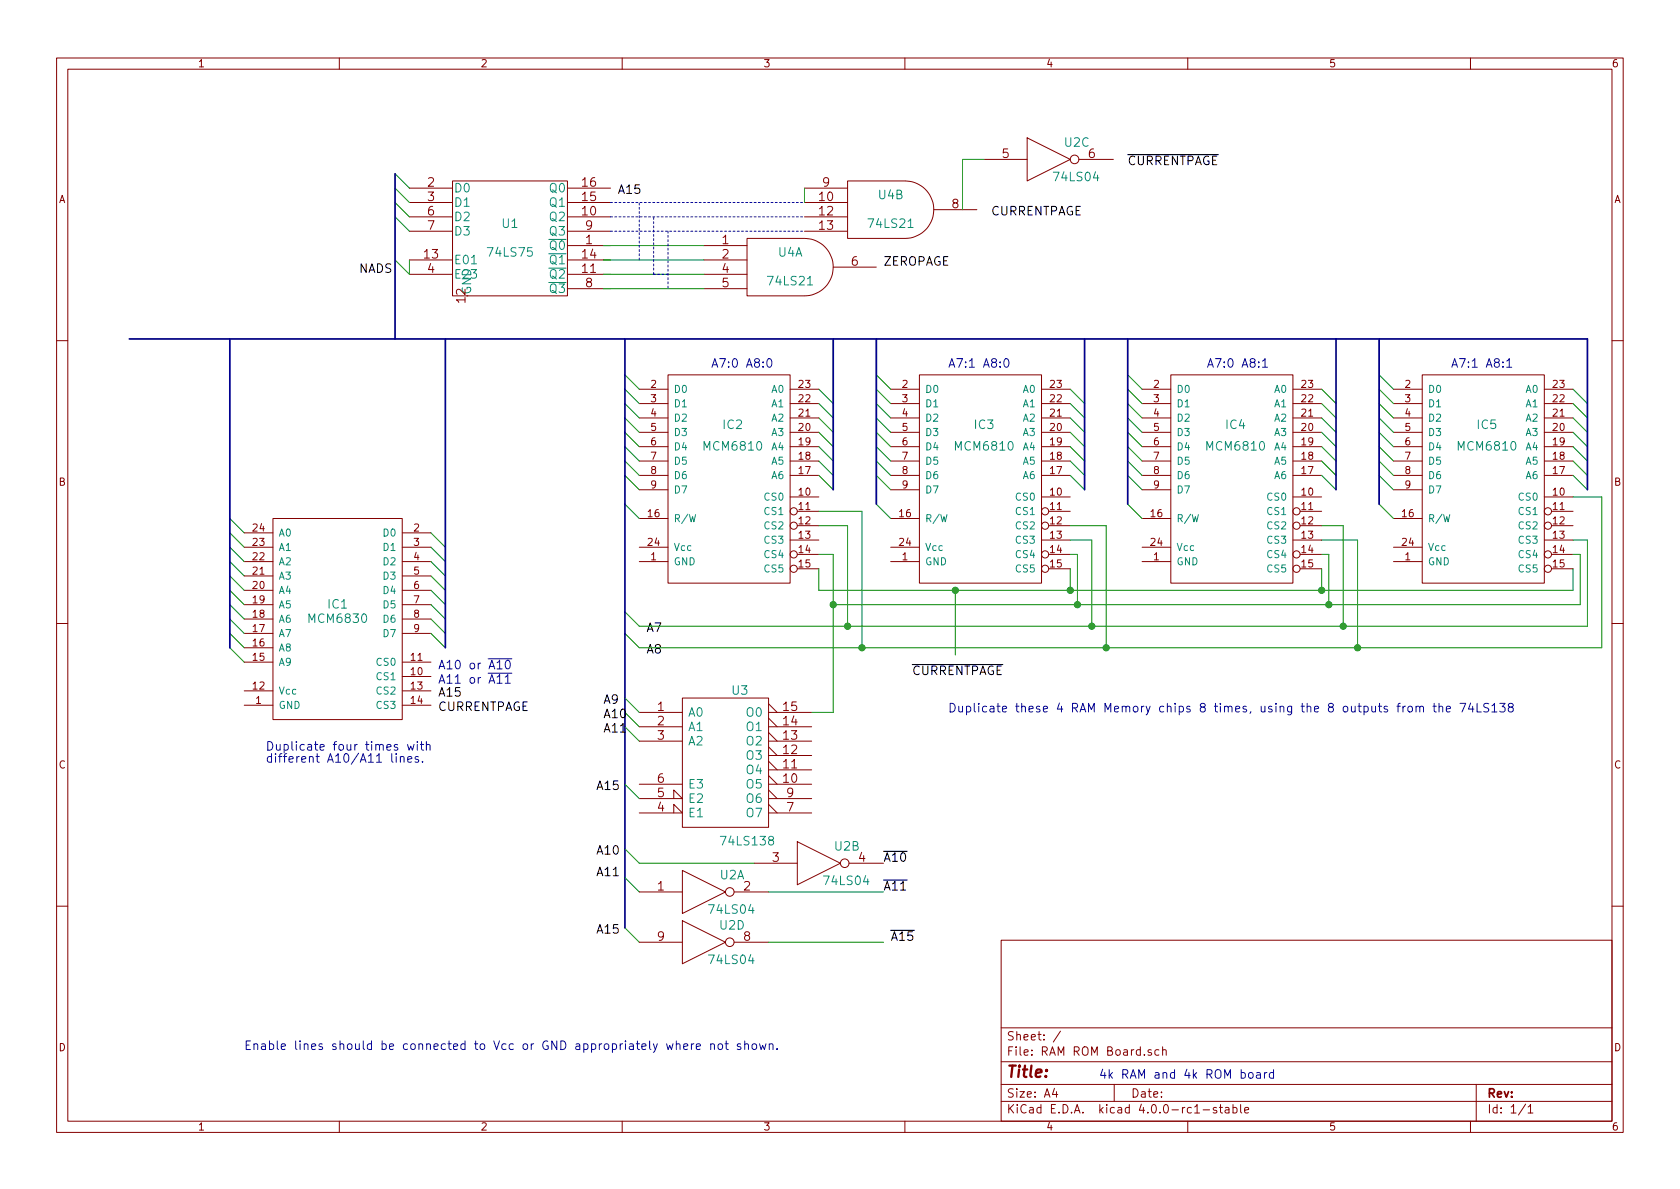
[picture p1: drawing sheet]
<svg xmlns="http://www.w3.org/2000/svg" width="297mm" height="210mm" viewBox="0 0 297 210" stroke-linecap="round" stroke-linejoin="round" font-family="sans-serif">
<g fill="none" stroke="#840000" stroke-width=".18">
<path d="M10 10.3h277v189.9h-277zM12 12.2h273v186.1h-273zM60 10.3v1.9M110 10.3v1.9M160 10.3v1.9M210 10.3v1.9M260 10.3v1.9M72.4 33.3h7.6M72.4 35.8h7.6M72.4 38.3h7.6M80 32h20.3v20.3h-20.3zM100.3 33.3h7.6"/>
<path d="M100.3 35.8h7.6M100.3 38.3h7.6M142.2 33.3h7.7M142.2 35.8h7.7M142.2 38.3h7.7M160 32h-10.1v10.2h10.1M160.1 32a5.1 5.1 0 0 1 5 5.1 5.1 5.1 0 0 1-5 5.1M165.1 37.1h7.6M174 28.2h7.6M181.6 24.4l7.6 3.8-7.6 3.8zM190.8 28.2h6M72.4 48.5h7.6"/>
<path d="M72.4 40.9h7.6M72.4 46h7.6M100.3 43.4h7.6M100.3 48.5h7.6M100.3 40.9h7.6M100.3 51h7.6M100.3 46h7.6M124.5 43.4h7.6M124.5 48.5h7.6M124.5 51h7.6M124.5 46h7.6M142.2 42.2h-10.1v10.1h10.1"/>
<path d="M142.2 40.9h7.7M142.3 42.2a5.1 5.1 0 0 1 5 5 5.1 5.1 0 0 1-5 5.1M147.3 47.2h7.6M10 60.2h2M113 68.8h5.1M113 71.4h5.1M113 73.9h5.1M113 76.4h5.1M113 79h5.1M118.1 66.3h21.6v36.8h-21.6zM139.7 68.8h5.1M139.7 71.4h5.1"/>
<path d="M139.7 73.9h5.1M139.7 76.4h5.1M139.7 79h5.1M157.5 68.8h5.1M157.5 71.4h5.1M157.5 73.9h5.1M157.5 76.4h5.1M157.5 79h5.1M162.6 66.3h21.5v36.8h-21.5zM184.1 68.8h5.1M184.1 71.4h5.1M184.1 73.9h5.1"/>
<path d="M184.1 76.4h5.1M184.1 79h5.1M201.9 68.8h5.1M201.9 71.4h5.1M201.9 73.9h5.1M201.9 76.4h5.1M201.9 79h5.1M207 66.3h21.6v36.8h-21.6zM228.6 68.8h5.1M228.6 71.4h5.1M228.6 73.9h5.1M228.6 76.4h5.1"/>
<path d="M228.6 79h5.1M246.4 68.8h5.1M246.4 71.4h5.1M246.4 73.9h5.1M246.4 76.4h5.1M246.4 79h5.1M251.5 66.3h21.5v36.8h-21.5zM273 68.8h5.1M273 71.4h5.1M273 73.9h5.1M273 76.4h5.1M273 79h5.1"/>
<path d="M285 60.2h2M43.2 99.3h5.1M43.2 96.8h5.1M43.2 94.2h5.1M48.3 91.7h22.8v35.5h-22.8zM71.1 99.3h5.1M71.1 96.8h5.1M71.1 94.2h5.1M113 99.3h5.1M113 81.5h5.1M113 84.1h5.1M113 86.6h5.1"/>
<path d="M113 96.8h5.1M113 91.7h5.1M139.7 81.5h5.1M139.7 84.1h5.1M139.7 87.9h5.1M139.7 95.5h5.1M141 90.4h3.8M141 93h3.8M141 98h3.8M157.5 99.3h5.1M157.5 81.5h5.1M157.5 84.1h5.1"/>
<path d="M157.5 86.6h5.1M157.5 96.8h5.1M157.5 91.7h5.1M184.1 81.5h5.1M184.1 84.1h5.1M184.1 87.9h5.1M184.1 95.5h5.1M185.4 90.4h3.8M185.4 93h3.8M185.4 98h3.8M201.9 99.3h5.1M201.9 81.5h5.1"/>
<path d="M201.9 84.1h5.1M201.9 86.6h5.1M201.9 96.8h5.1M201.9 91.7h5.1M228.6 81.5h5.1M228.6 84.1h5.1M228.6 87.9h5.1M228.6 95.5h5.1M229.9 90.4h3.8M229.9 93h3.8M229.9 98h3.8M246.4 99.3h5.1"/>
<path d="M246.4 81.5h5.1M246.4 84.1h5.1M246.4 86.6h5.1M246.4 96.8h5.1M246.4 91.7h5.1M273 81.5h5.1M273 84.1h5.1M273 87.9h5.1M273 95.5h5.1M274.3 90.4h3.8M274.3 93h3.8M274.3 98h3.8"/>
<path d="M10 110.3h2M43.2 101.8h5.1M43.2 104.4h5.1M43.2 106.9h5.1M43.2 109.5h5.1M43.2 112h5.1M43.2 117.1h5.1M43.2 114.5h5.1M71.1 101.8h5.1M71.1 104.4h5.1M71.1 106.9h5.1M71.1 109.5h5.1"/>
<path d="M71.1 112h5.1M71.1 119.6h5.1M71.1 117.1h5.1M141 100.6h3.8M185.4 100.6h3.8M229.9 100.6h3.8M274.3 100.6h3.8M285 110.3h2M43.2 124.7h5.1M43.2 122.2h5.1M71.1 124.7h5.1M71.1 122.2h5.1"/>
<path d="M113 126h7.6M113 128.5h7.6M113 131.1h7.6M113 138.7h7.6M120.6 123.4h15.3v22.9h-15.3zM135.9 126h7.6M135.9 128.5h7.6M135.9 131.1h7.6M135.9 138.7h7.6M135.9 139.7l1.5 1.5M135.9 137.2l1.5 1.5M135.9 136.1h7.6"/>
<path d="M135.9 134.6l1.5 1.5M135.9 133.6h7.6M135.9 132.1l1.5 1.5M135.9 129.5l1.5 1.6M135.9 127l1.5 1.5M135.9 124.5l1.5 1.5M113 143.8h7.6l-1.5-1.6v1.6M113 141.2h7.6l-1.5-1.5v1.5M113 157.7h7.6M120.6 153.9l7.7 3.8-7.7 3.8zM129.8 157.7h6.1M133.3 152.6h7.7"/>
<path d="M135.9 143.8h7.6M135.9 141.2h7.6M135.9 142.2l1.5 1.6M141 148.8l7.6 3.8-7.6 3.9zM150.1 152.6h6.1M10 160.2h2M113 166.6h7.6M120.6 162.8l7.7 3.8-7.7 3.8zM129.8 166.6h6.1M177 166.3h108v32h-108zM285 160.2h2M60 198.3v1.9"/>
<path d="M110 198.3v1.9M160 198.3v1.9M177 194.8h108M177 191.8h108M177 187.8h108M177 181.8h108M186.4 192.5l-.3 1h.9M186.8 193v1M187.5 182.3l-1.3 2M197 191.8v3M203.6 185.7a.37 .37 0 0 0-.6 .1v.2l.6 .2v.1l-.2 .3-.4-.1M204.9 185.7l-.4-.1-.3 .3 .1 .6 .2 .1 .4-.1"/>
<path d="M205.6 185.7l.2-.1 .3 .1 .1 .9M205.6 185.1v1.5M210 198.3v1.9M211.2 196.8h.9M212.7 196.3h1.2M215.1 195.9a.37 .37 0 0 0-.6 .1l.1 .3 .5 .1 .1 .1-.3 .3-.4-.1M215.6 195.8h.6M215.8 195.3v1.3l.4 .2M216.7 195.9h.5l.1 .9M217.3 196.2l-.5 .1-.2 .2 .2 .3 .5-.1M218 195.9l.4-.1 .3 .3-.1 .6h-.6M218 195.3v1.5"/>
<path d="M219.4 195.3v1.3l.2 .2M220.1 196.3l.7-.1-.1-.3-.4-.1-.2 .2v.7h.6M260 198.3v1.9M261 191.8v6.5M269.7 195.2l-1.2 2M270.2 195.8l.4-.5v1.5M270.2 196.8h.8"/>
<circle cx="190" cy="28.2" r=".76"/>
<circle cx="140.3" cy="93" r=".63"/>
<circle cx="140.3" cy="98" r=".63"/>
<circle cx="140.3" cy="90.4" r=".63"/>
<circle cx="184.8" cy="90.4" r=".63"/>
<circle cx="184.8" cy="93" r=".63"/>
<circle cx="184.8" cy="98" r=".63"/>
<circle cx="229.2" cy="90.4" r=".63"/>
<circle cx="229.2" cy="93" r=".63"/>
<circle cx="229.2" cy="98" r=".63"/>
<circle cx="273.7" cy="93" r=".63"/>
<circle cx="273.7" cy="90.4" r=".63"/>
<circle cx="273.7" cy="98" r=".63"/>
<circle cx="140.3" cy="100.6" r=".63"/>
<circle cx="184.8" cy="100.6" r=".63"/>
<circle cx="229.2" cy="100.6" r=".63"/>
<circle cx="273.7" cy="100.6" r=".63"/>
<circle cx="129" cy="157.7" r=".76"/>
<circle cx="149.4" cy="152.6" r=".76"/>
<circle cx="129" cy="166.6" r=".76"/>
</g>
<g fill="none" stroke="#008400" stroke-width=".18">
<path d="M69.8 30.7l2.6 2.6M69.8 33.3l2.6 2.5M69.8 35.8l2.6 2.5M69.8 38.3l2.6 2.6M142.2 33.3v2.5M174 28.2h-3.8v8.9M69.8 46l2.6 2.5v-2.5M106.7 43.4h17.8M106.7 46h17.8M106.7 48.5h17.8M106.7 51h17.8M110.5 66.3l2.5 2.5"/>
<path d="M110.5 68.8l2.5 2.6M110.5 71.4l2.5 2.5M110.5 73.9l2.5 2.5M110.5 76.4l2.5 2.6M110.5 79l2.5 2.5M144.8 68.8l2.5 2.6M144.8 71.4l2.5 2.5M144.8 79l2.5 2.5M144.8 73.9l2.5 2.5M144.8 76.4l2.5 2.6M154.9 66.3l2.6 2.5M154.9 68.8l2.6 2.6"/>
<path d="M154.9 71.4l2.6 2.5M154.9 73.9l2.6 2.5M154.9 76.4l2.6 2.6M154.9 79l2.6 2.5M189.2 68.8l2.6 2.6M189.2 79l2.6 2.5M189.2 71.4l2.6 2.5M189.2 73.9l2.6 2.5M189.2 76.4l2.6 2.6M199.4 66.3l2.5 2.5M199.4 68.8l2.5 2.6M199.4 71.4l2.5 2.5"/>
<path d="M199.4 73.9l2.5 2.5M199.4 76.4l2.5 2.6M199.4 79l2.5 2.5M233.7 68.8l2.5 2.6M233.7 71.4l2.5 2.5M233.7 73.9l2.5 2.5M233.7 76.4l2.5 2.6M233.7 79l2.5 2.5M243.8 66.3l2.6 2.5M243.8 68.8l2.6 2.6M243.8 71.4l2.6 2.5M243.8 73.9l2.6 2.5"/>
<path d="M243.8 76.4l2.6 2.6M243.8 79l2.6 2.5M278.1 68.8l2.6 2.6M278.1 71.4l2.6 2.5M278.1 73.9l2.6 2.5M278.1 76.4l2.6 2.6M278.1 79l2.6 2.5M40.6 91.7l2.6 2.5M40.6 94.2l2.6 2.6M40.6 96.8l2.6 2.5M40.6 99.3l2.6 2.5M76.2 94.2l2.5 2.6"/>
<path d="M76.2 96.8l2.5 2.5M76.2 99.3l2.5 2.5M110.5 81.5l2.5 2.6M110.5 84.1l2.5 2.5M110.5 89.1l2.5 2.6M144.8 81.5l2.5 2.6M144.8 84.1l2.5 2.5M144.8 98h2.5v28h-3.8M144.8 93h5.1v17.7M144.8 90.4h7.6v24.1M154.9 81.5l2.6 2.6M154.9 84.1l2.6 2.5"/>
<path d="M154.9 89.1l2.6 2.6M189.2 81.5l2.6 2.6M189.2 84.1l2.6 2.5M189.2 98h1.3v8.9M189.2 93h6.4v21.5M189.2 95.5h3.8v15.2M199.4 81.5l2.5 2.6M199.4 84.1l2.5 2.5M199.4 89.1l2.5 2.6M233.7 81.5l2.5 2.6M233.7 84.1l2.5 2.5M233.7 98h1.2v8.9"/>
<path d="M233.7 93h3.8v17.7M233.7 95.5h6.3v19M243.8 81.5l2.6 2.6M243.8 84.1l2.6 2.5M243.8 89.1l2.6 2.6M278.1 81.5l2.6 2.6M278.1 84.1l2.6 2.5M278.1 95.5h2.6v15.2h-167.7l-2.5-2.5M278.1 87.9h5.1v26.6h-170.2l-2.5-2.5M278.1 98h1.3v8.9h-132.1M40.6 101.8l2.6 2.6M40.6 104.4l2.6 2.5"/>
<path d="M40.6 106.9l2.6 2.6M40.6 109.5l2.6 2.5M40.6 112l2.6 2.5M40.6 114.5l2.6 2.6M76.2 101.8l2.5 2.6M76.2 104.4l2.5 2.5M76.2 106.9l2.5 2.6M76.2 109.5l2.5 2.5M76.2 112l2.5 2.5M144.8 100.6v3.8h133.3v-3.8M168.9 104.4v11.4M189.2 100.6v3.8"/>
<path d="M233.7 100.6v3.8M110.5 123.4l2.5 2.6M110.5 126l2.5 2.5M110.5 128.5l2.5 2.6M110.5 138.7l2.5 2.5M110.5 150.1l2.5 2.5h20.3M110.5 155.2l2.5 2.5M135.9 157.7h20.3M110.5 164.1l2.5 2.5M135.9 166.6h20.3"/>
</g>
<path d="M142.8 50.4h.9M160.6 40.2h.8" fill="none" stroke="#008484" stroke-width=".18"/>
<path d="M199.4 27.4h16M161.3 117.5h16M156.2 150.5h4.2M156.2 155.6h4.2M157.5 164.5h4.2" fill="none" stroke="#000" stroke-width=".18"/>
<path d="M69.8 30.7v29.2M22.9 59.9h257.8v26.7M40.6 59.9v54.6M78.7 59.9v54.6M110.5 59.9v104.2M147.3 59.9v26.7M154.9 59.9v29.2M191.8 59.9v26.7M199.4 59.9v29.2M236.2 59.9v26.7M243.8 59.9v29.2" fill="none" stroke="#000084" stroke-width=".3"/>
<path d="M107.9 35.8h34.3M107.9 38.3h34.3M107.9 40.9h34.3M113 46v-10.2M115.6 48.5v-10.2M118.1 48.5h-2.5M118.1 40.9v10.1" fill="none" stroke="#0000c2" stroke-width=".18" stroke-dasharray=".3 .4"/>
<g fill="#008400" stroke="#008400" stroke-width=".25">
<circle cx="233.7" cy="104.4" r=".51"/>
<circle cx="189.2" cy="104.4" r=".51"/>
<circle cx="235" cy="106.9" r=".51"/>
<circle cx="190.5" cy="106.9" r=".51"/>
<circle cx="149.9" cy="110.7" r=".51"/>
<circle cx="152.4" cy="114.5" r=".51"/>
<circle cx="193" cy="110.7" r=".51"/>
<circle cx="195.6" cy="114.5" r=".51"/>
<circle cx="237.5" cy="110.7" r=".51"/>
<circle cx="240" cy="114.5" r=".51"/>
<circle cx="147.3" cy="106.9" r=".51"/>
<circle cx="168.9" cy="104.4" r=".51"/>
</g>
<g fill="none" stroke="#0000c2" stroke-width=".18">
<path d="M135.7 63.6l.3-.2a.81 .81 0 0 1 .5 .8 .81 .81 0 0 1-.5 .7l-.3-.1-.1-.4zM177.6 63.6l.3-.2a.81 .81 0 0 1 .5 .8 .81 .81 0 0 1-.5 .7l-.3-.1-.1-.4zM223.2 63.8l.5-.4v1.5M223.2 64.9h.9M266.4 63.8l.5-.4v1.5M266.4 64.9h.9M86.3 116.5h4.2M86.3 119h4.2M87.9 118.3h.9M89.3 119.7l.5-.4v1.5M89.5 116.9l.2-.1a.81 .81 0 0 1 .5 .7 .81 .81 0 0 1-.5 .8l-.2-.2-.2-.4zM69.3 133.3v1.3l.2 .2"/>
<path d="M70.1 133.8v1M70.8 133.9h.1a.36 .36 0 0 1 .6 .1v.8M70.8 133.8v1M72.1 131.6l.2 1.1 .3-.8 .3 .8 .3-1.1M72.1 134.3l.7-.2-.1-.2-.4-.1-.2 .2 .1 .7h.5M73.8 131.1v.2M73.8 131.6v1.1M74 133.9l-.4-.1-.2 .2 .1 .2 .5 .2v.3h-.6M74.3 131.6h.6M74.5 131.1v1.4l.4 .2M74.7 134.6v.2M75.4 131.8l.1-.1a.36 .36 0 0 1 .5 .2v.8"/>
<path d="M75.4 131.1v1.6M87.9 120.8h.9M89.3 120.8h.9M248.1 124.9v1M248.5 124.9l-.3 .1-.1 .2M249 125l.2-.1 .5 .1v.6l-.1 .2-.4 .1-.2-.2zM250.4 125a.36 .36 0 0 1 .6 .1v.8M250.4 124.9v1M251 125.1a.35 .35 0 0 1 .4-.2 .35 .35 0 0 1 .3 .2v.8M253.4 124.9h.5M253.6 124.4v1.3l.3 .2M254.4 125h.1a.36 .36 0 0 1 .6 .1v.8"/>
<path d="M254.4 124.4v1.5M255.7 125.4l.8-.2-.1-.2-.4-.1-.3 .2 .1 .7h.6M258.1 124.4h1.1l-.7 1.5M260 124.3l-.4 1.1h1M260.4 124.9v1M261.2 124.4v1.5h.7M263.2 124.5a.62 .62 0 0 0-.8 0v.5l.7 .3v.4a.62 .62 0 0 1-.8 .1M263.8 124.8l.4-.4v1.5M263.8 125.9h.9M265.2 124.4h.9l-.5 .6h.4l.1 .2-.1 .5-.2 .2h-.4l-.2-.2M267 125l-.3-.3 .1-.2a.48 .48 0 0 1 .7 0l.1 .2-.2 .3-.6 .2v.5a.48 .48 0 0 0 .8-.1v-.3l-.3-.3M119.6 184.7h.1a.36 .36 0 0 1 .5 .1v.8"/>
<path d="M120.9 185.1l.7-.2-.1-.2-.4-.1-.2 .2 .1 .7h.5M122.3 184.6v1M122.7 184.6l-.3 .1-.1 .2M123.1 185.1l.8-.2-.1-.2-.5-.1-.2 .2 .1 .7h.6M125.7 184.7a.36 .36 0 0 1 .6 .1v.8M125.7 184.6v1M127 184.7l.3-.1 .4 .1 .1 .6-.2 .2-.3 .1-.3-.2zM128.2 184.6h.6M128.4 184.1v1.3l.4 .2M130.9 184.7l-.3-.1-.2 .2v.2l.5 .2v.3h-.5M131.7 184.7a.36 .36 0 0 1 .6 .1v.8M131.7 184.1v1.5"/>
<path d="M133 184.7l.3-.1 .4 .1 .1 .6-.2 .2-.3 .1-.3-.2zM134.3 184.6l.3 1 .2-.7 .4 .7 .2-1M136 184.7h.1a.36 .36 0 0 1 .6 .1v.8M136 184.6v1M137.4 185.4v.2M220.8 189.8l.3-.1 .4 .1 .1 .6-.2 .2-.3 .1-.3-.2zM222.2 189.7h.6l.1 1M222.9 190l-.5 .1a.3 .3 0 0 0-.3 .3 .3 .3 0 0 0 .3 .3l.5-.1M223.6 189.7v1M224 189.7h-.3l-.1 .3M225.2 189.7a.48 .48 0 0 0-.7 .1v.7a.48 .48 0 0 0 .7 .1M225.2 189.1v1.6"/>
</g>
<text font-size="2.8" fill="#840000" x="178" y="190.5">Title:</text>
<g font-size="2.1" fill="#840000">
<text x="177.2" y="27.9">5</text>
<text x="192.5" y="27.9">6</text>
<text x="75.6" y="33">2</text>
<text x="75.6" y="35.6">3</text>
<text x="103" y="35.6">15</text>
<text x="103" y="33">16</text>
<text x="144.9" y="35.6">10</text>
<text x="145.5" y="33">9</text>
<text x="75.6" y="38.1">6</text>
<text x="75.6" y="40.6">7</text>
<text x="103" y="38.1">10</text>
<text x="103.6" y="40.6">9</text>
<text x="144.9" y="38.1">12</text>
<text x="144.9" y="40.6">13</text>
<text x="168.3" y="36.8">8</text>
<text x="75" y="45.7">13</text>
<text x="103" y="45.7">14</text>
<text x="103.6" y="43.2">1</text>
<text x="127.7" y="43.2">1</text>
<text x="127.7" y="45.7">2</text>
<text x="150.5" y="47">6</text>
<text x="75.6" y="48.3">4</text>
<text x="82.3" y="53.5" transform="rotate(-90 82.3 53.5)">12</text>
<text x="103" y="48.3">11</text>
<text x="103.6" y="50.8">8</text>
<text x="127.7" y="48.3">4</text>
<text x="127.7" y="50.8">5</text>
<text x="116.3" y="125.7">1</text>
<text x="138.5" y="125.7">15</text>
<text x="116.3" y="128.3">2</text>
<text x="116.3" y="130.8">3</text>
<text x="138.5" y="130.8">13</text>
<text x="138.5" y="128.3">14</text>
<text x="138.5" y="135.9">11</text>
<text x="138.5" y="133.3">12</text>
<text x="116.3" y="143.5">4</text>
<text x="116.3" y="141">5</text>
<text x="116.3" y="138.4">6</text>
<text x="138.5" y="138.4">10</text>
<text x="139.1" y="143.5">7</text>
<text x="139.1" y="141">9</text>
<text x="136.6" y="152.4">3</text>
<text x="151.8" y="152.4">4</text>
<text x="116.3" y="157.5">1</text>
<text x="131.5" y="157.5">2</text>
<text x="116.3" y="166.4">9</text>
<text x="131.5" y="166.4">8</text>
<text x="178" y="184">Sheet: /</text>
<text x="178" y="186.7">File: RAM ROM Board.sch</text>
<text x="178" y="196.9">KiCad E.D.A. kicad 4.0.0-rc1-stable</text>
<text x="178" y="194.1">Size: A4</text>
<text x="200" y="194.1">Date:</text>
<text x="263" y="194.1">Rev:</text>
<text x="263" y="196.9">Id: 1/1</text>
</g>
<g font-size="2.1" fill="#008484">
<text x="188.3" y="26">U2C</text>
<text x="80.3" y="34">D0</text>
<text x="97.3" y="34">Q0</text>
<text x="155.4" y="35.2">U4B</text>
<text x="186.5" y="32">74LS04</text>
<text x="80.3" y="36.6">D1</text>
<text x="80.3" y="39.1">D2</text>
<text x="80.3" y="41.7">D3</text>
<text x="88.8" y="40.3">U1</text>
<text x="97.3" y="41.7">Q3</text>
<text x="97.3" y="39.1">Q2</text>
<text x="97.3" y="36.6">Q1</text>
<text x="153.8" y="40.3">74LS21</text>
<text x="80.3" y="46.7">E01</text>
<text x="86.5" y="45.4">74LS75</text>
<text x="97.3" y="44.2">Q0</text>
<text x="97.3" y="46.7">Q1</text>
<text x="137.6" y="45.4">U4A</text>
<text x="80.3" y="49.3">E23</text>
<text x="83.3" y="52.1" transform="rotate(-90 83.3 52.1)">GND</text>
<text x="97.3" y="51.8">Q3</text>
<text x="97.3" y="49.3">Q2</text>
<text x="136" y="50.5">74LS21</text>
<text x="127.9" y="75.9">IC2</text>
<text x="172.3" y="75.9">IC3</text>
<text x="216.8" y="75.9">IC4</text>
<text x="261.2" y="75.9">IC5</text>
<text x="124.7" y="79.7">MCM6810</text>
<text x="169.1" y="79.7">MCM6810</text>
<text x="213.6" y="79.7">MCM6810</text>
<text x="258" y="79.7">MCM6810</text>
<text x="58" y="107.6">IC1</text>
<text x="54.8" y="110.2">MCM6830</text>
<text x="129.5" y="122.9">U3</text>
<text x="121.7" y="126.7">A0</text>
<text x="121.7" y="129.3">A1</text>
<text x="121.7" y="131.8">A2</text>
<text x="132.1" y="131.8">O2</text>
<text x="132.1" y="129.3">O1</text>
<text x="132.1" y="126.7">O0</text>
<text x="132.1" y="136.9">O4</text>
<text x="132.1" y="134.4">O3</text>
<text x="121.7" y="142">E2</text>
<text x="121.7" y="139.4">E3</text>
<text x="132.1" y="142">O6</text>
<text x="132.1" y="139.4">O5</text>
<text x="121.7" y="144.5">E1</text>
<text x="127.8" y="149.5">74LS138</text>
<text x="132.1" y="144.5">O7</text>
<text x="127.3" y="155.5">U2A</text>
<text x="147.6" y="150.4">U2B</text>
<text x="125.6" y="161.6">74LS04</text>
<text x="145.9" y="156.5">74LS04</text>
<text x="127.3" y="164.4">U2D</text>
<text x="125.6" y="170.5">74LS04</text>
</g>
<g font-size="2.1">
<text x="199.4" y="29.2">CURRENTPAGE</text>
<text x="109.2" y="34.3">A15</text>
<text x="175.3" y="38.1">CURRENTPAGE</text>
<text x="156.2" y="47">ZEROPAGE</text>
<text x="63.5" y="48.3">NADS</text>
<text x="114.3" y="111.8">A7</text>
<text x="114.3" y="115.6">A8</text>
<text x="161.3" y="119.4">CURRENTPAGE</text>
<text x="77.5" y="125.7">CURRENTPAGE</text>
<text x="77.5" y="123.2">A15</text>
<text x="106.7" y="124.5">A9</text>
<text x="106.7" y="127">A10</text>
<text x="106.7" y="129.5">A11</text>
<text x="105.4" y="139.7">A15</text>
<text x="105.4" y="151.1">A10</text>
<text x="105.4" y="154.9">A11</text>
<text x="156.2" y="152.4">A10</text>
<text x="156.2" y="157.5">A11</text>
<text x="105.4" y="165.1">A15</text>
<text x="157.5" y="166.4">A15</text>
</g>
<g font-size="2.1" fill="#0000c2">
<text x="125.7" y="65">A7:0 A8:0</text>
<text x="167.6" y="65">A7:1 A8:0</text>
<text x="213.4" y="65">A7:0 A8:1</text>
<text x="256.5" y="65">A7:1 A8:1</text>
<text x="77.5" y="118.4">A10 or A10</text>
<text x="77.5" y="120.9">A11 or A11</text>
<text x="167.6" y="126">Duplicate these 4 RAM Memory chips 8 times, using the 8 outputs from the 74LS138</text>
<text x="47" y="132.7">Duplicate four times with</text>
<text x="47" y="134.9">different A10/A11 lines.</text>
<text x="43.2" y="185.7">Enable lines should be connected to Vcc or GND appropriately where not shown.</text>
<text x="194.3" y="190.7">4k RAM and 4k ROM board</text>
</g>
<g font-size="1.8" fill="#840000">
<text x="35" y="11.9">1</text>
<text x="85" y="11.9">2</text>
<text x="135" y="11.9">3</text>
<text x="185" y="11.9">4</text>
<text x="235" y="11.9">5</text>
<text x="285" y="11.9">6</text>
<text x="10.4" y="35.9">A</text>
<text x="285.4" y="35.9">A</text>
<text x="115.1" y="68.6">2</text>
<text x="115.1" y="71.1">3</text>
<text x="141.3" y="71.1">22</text>
<text x="141.3" y="68.6">23</text>
<text x="159.5" y="68.6">2</text>
<text x="159.5" y="71.1">3</text>
<text x="185.7" y="71.1">22</text>
<text x="185.7" y="68.6">23</text>
<text x="204" y="68.6">2</text>
<text x="204" y="71.1">3</text>
<text x="230.2" y="71.1">22</text>
<text x="230.2" y="68.6">23</text>
<text x="248.4" y="68.6">2</text>
<text x="248.4" y="71.1">3</text>
<text x="274.6" y="71.1">22</text>
<text x="274.6" y="68.6">23</text>
<text x="115.1" y="73.7">4</text>
<text x="115.1" y="76.2">5</text>
<text x="141.3" y="76.2">20</text>
<text x="141.3" y="73.7">21</text>
<text x="159.5" y="73.7">4</text>
<text x="159.5" y="76.2">5</text>
<text x="185.7" y="76.2">20</text>
<text x="185.7" y="73.7">21</text>
<text x="204" y="73.7">4</text>
<text x="204" y="76.2">5</text>
<text x="230.2" y="76.2">20</text>
<text x="230.2" y="73.7">21</text>
<text x="248.4" y="73.7">4</text>
<text x="248.4" y="76.2">5</text>
<text x="274.6" y="76.2">20</text>
<text x="274.6" y="73.7">21</text>
<text x="115.1" y="78.7">6</text>
<text x="115.1" y="81.3">7</text>
<text x="115.1" y="83.8">8</text>
<text x="141.3" y="83.8">17</text>
<text x="141.3" y="81.3">18</text>
<text x="141.3" y="78.7">19</text>
<text x="159.5" y="78.7">6</text>
<text x="159.5" y="81.3">7</text>
<text x="159.5" y="83.8">8</text>
<text x="185.7" y="83.8">17</text>
<text x="185.7" y="81.3">18</text>
<text x="185.7" y="78.7">19</text>
<text x="204" y="78.7">6</text>
<text x="204" y="81.3">7</text>
<text x="204" y="83.8">8</text>
<text x="230.2" y="83.8">17</text>
<text x="230.2" y="81.3">18</text>
<text x="230.2" y="78.7">19</text>
<text x="248.4" y="78.7">6</text>
<text x="248.4" y="81.3">7</text>
<text x="248.4" y="83.8">8</text>
<text x="274.6" y="83.8">17</text>
<text x="274.6" y="81.3">18</text>
<text x="274.6" y="78.7">19</text>
<text x="10.4" y="85.9">B</text>
<text x="115.1" y="86.4">9</text>
<text x="141.3" y="87.6">10</text>
<text x="159.5" y="86.4">9</text>
<text x="185.7" y="87.6">10</text>
<text x="204" y="86.4">9</text>
<text x="230.2" y="87.6">10</text>
<text x="248.4" y="86.4">9</text>
<text x="274.6" y="87.6">10</text>
<text x="285.4" y="85.9">B</text>
<text x="44.8" y="94">24</text>
<text x="73.2" y="94">2</text>
<text x="114.6" y="91.4">16</text>
<text x="141.3" y="90.2">11</text>
<text x="141.3" y="92.7">12</text>
<text x="141.3" y="95.2">13</text>
<text x="159.1" y="91.4">16</text>
<text x="185.7" y="90.2">11</text>
<text x="185.7" y="92.7">12</text>
<text x="185.7" y="95.2">13</text>
<text x="203.5" y="91.4">16</text>
<text x="230.2" y="90.2">11</text>
<text x="230.2" y="92.7">12</text>
<text x="230.2" y="95.2">13</text>
<text x="248" y="91.4">16</text>
<text x="274.6" y="90.2">11</text>
<text x="274.6" y="92.7">12</text>
<text x="274.6" y="95.2">13</text>
<text x="44.8" y="101.6">21</text>
<text x="44.8" y="99.1">22</text>
<text x="44.8" y="96.5">23</text>
<text x="73.2" y="96.5">3</text>
<text x="73.2" y="99.1">4</text>
<text x="73.2" y="101.6">5</text>
<text x="114.6" y="96.5">24</text>
<text x="115.1" y="99.1">1</text>
<text x="141.3" y="97.8">14</text>
<text x="141.3" y="100.3">15</text>
<text x="159.1" y="96.5">24</text>
<text x="159.5" y="99.1">1</text>
<text x="185.7" y="97.8">14</text>
<text x="185.7" y="100.3">15</text>
<text x="203.5" y="96.5">24</text>
<text x="204" y="99.1">1</text>
<text x="230.2" y="97.8">14</text>
<text x="230.2" y="100.3">15</text>
<text x="248" y="96.5">24</text>
<text x="248.4" y="99.1">1</text>
<text x="274.6" y="97.8">14</text>
<text x="274.6" y="100.3">15</text>
<text x="44.8" y="104.1">20</text>
<text x="44.8" y="106.7">19</text>
<text x="73.2" y="104.1">6</text>
<text x="73.2" y="106.7">7</text>
<text x="44.8" y="111.8">17</text>
<text x="44.8" y="109.2">18</text>
<text x="73.2" y="109.2">8</text>
<text x="73.2" y="111.8">9</text>
<text x="44.8" y="116.8">15</text>
<text x="44.8" y="114.3">16</text>
<text x="72.7" y="119.4">10</text>
<text x="72.7" y="116.8">11</text>
<text x="44.8" y="121.9">12</text>
<text x="45.2" y="124.5">1</text>
<text x="72.7" y="121.9">13</text>
<text x="72.7" y="124.5">14</text>
<text x="10.4" y="135.9">C</text>
<text x="285.4" y="135.9">C</text>
<text x="10.4" y="185.9">D</text>
<text x="285.4" y="185.9">D</text>
<text x="35" y="199.9">1</text>
<text x="85" y="199.9">2</text>
<text x="135" y="199.9">3</text>
<text x="185" y="199.9">4</text>
<text x="235" y="199.9">5</text>
<text x="285" y="199.9">6</text>
</g>
<g font-size="1.8" fill="#008484">
<text x="119.1" y="69.5">D0</text>
<text x="136.4" y="69.5">A0</text>
<text x="163.6" y="69.5">D0</text>
<text x="180.9" y="69.5">A0</text>
<text x="208" y="69.5">D0</text>
<text x="225.3" y="69.5">A0</text>
<text x="252.5" y="69.5">D0</text>
<text x="269.8" y="69.5">A0</text>
<text x="119.1" y="72">D1</text>
<text x="119.1" y="74.5">D2</text>
<text x="119.1" y="77.1">D3</text>
<text x="136.4" y="77.1">A3</text>
<text x="136.4" y="74.5">A2</text>
<text x="136.4" y="72">A1</text>
<text x="163.6" y="72">D1</text>
<text x="163.6" y="74.5">D2</text>
<text x="163.6" y="77.1">D3</text>
<text x="180.9" y="77.1">A3</text>
<text x="180.9" y="74.5">A2</text>
<text x="180.9" y="72">A1</text>
<text x="208" y="72">D1</text>
<text x="208" y="74.5">D2</text>
<text x="208" y="77.1">D3</text>
<text x="225.3" y="77.1">A3</text>
<text x="225.3" y="74.5">A2</text>
<text x="225.3" y="72">A1</text>
<text x="252.5" y="72">D1</text>
<text x="252.5" y="74.5">D2</text>
<text x="252.5" y="77.1">D3</text>
<text x="269.8" y="77.1">A3</text>
<text x="269.8" y="74.5">A2</text>
<text x="269.8" y="72">A1</text>
<text x="119.1" y="79.6">D4</text>
<text x="119.1" y="82.2">D5</text>
<text x="136.4" y="82.2">A5</text>
<text x="136.4" y="79.6">A4</text>
<text x="163.6" y="79.6">D4</text>
<text x="163.6" y="82.2">D5</text>
<text x="180.9" y="82.2">A5</text>
<text x="180.9" y="79.6">A4</text>
<text x="208" y="79.6">D4</text>
<text x="208" y="82.2">D5</text>
<text x="225.3" y="82.2">A5</text>
<text x="225.3" y="79.6">A4</text>
<text x="252.5" y="79.6">D4</text>
<text x="252.5" y="82.2">D5</text>
<text x="269.8" y="82.2">A5</text>
<text x="269.8" y="79.6">A4</text>
<text x="119.1" y="84.7">D6</text>
<text x="119.1" y="87.2">D7</text>
<text x="135.3" y="88.5">CS0</text>
<text x="136.4" y="84.7">A6</text>
<text x="163.6" y="84.7">D6</text>
<text x="163.6" y="87.2">D7</text>
<text x="179.7" y="88.5">CS0</text>
<text x="180.9" y="84.7">A6</text>
<text x="208" y="84.7">D6</text>
<text x="208" y="87.2">D7</text>
<text x="224.2" y="88.5">CS0</text>
<text x="225.3" y="84.7">A6</text>
<text x="252.5" y="84.7">D6</text>
<text x="252.5" y="87.2">D7</text>
<text x="268.6" y="88.5">CS0</text>
<text x="269.8" y="84.7">A6</text>
<text x="49.3" y="94.9">A0</text>
<text x="67.8" y="94.9">D0</text>
<text x="119.1" y="92.3">R/W</text>
<text x="135.3" y="91.1">CS1</text>
<text x="135.3" y="93.6">CS2</text>
<text x="163.6" y="92.3">R/W</text>
<text x="179.7" y="91.1">CS1</text>
<text x="179.7" y="93.6">CS2</text>
<text x="208" y="92.3">R/W</text>
<text x="224.2" y="91.1">CS1</text>
<text x="224.2" y="93.6">CS2</text>
<text x="252.5" y="92.3">R/W</text>
<text x="268.6" y="91.1">CS1</text>
<text x="268.6" y="93.6">CS2</text>
<text x="49.3" y="99.9">A2</text>
<text x="49.3" y="97.4">A1</text>
<text x="67.8" y="97.4">D1</text>
<text x="67.8" y="99.9">D2</text>
<text x="119.1" y="99.9">GND</text>
<text x="119.1" y="97.4">Vcc</text>
<text x="135.3" y="96.1">CS3</text>
<text x="135.3" y="98.7">CS4</text>
<text x="135.3" y="101.2">CS5</text>
<text x="163.6" y="99.9">GND</text>
<text x="163.6" y="97.4">Vcc</text>
<text x="179.7" y="96.1">CS3</text>
<text x="179.7" y="98.7">CS4</text>
<text x="179.7" y="101.2">CS5</text>
<text x="208" y="99.9">GND</text>
<text x="208" y="97.4">Vcc</text>
<text x="224.2" y="96.1">CS3</text>
<text x="224.2" y="98.7">CS4</text>
<text x="224.2" y="101.2">CS5</text>
<text x="252.5" y="99.9">GND</text>
<text x="252.5" y="97.4">Vcc</text>
<text x="268.6" y="96.1">CS3</text>
<text x="268.6" y="98.7">CS4</text>
<text x="268.6" y="101.2">CS5</text>
<text x="49.3" y="105">A4</text>
<text x="49.3" y="102.5">A3</text>
<text x="49.3" y="107.6">A5</text>
<text x="67.8" y="102.5">D3</text>
<text x="67.8" y="105">D4</text>
<text x="67.8" y="107.6">D5</text>
<text x="49.3" y="112.6">A7</text>
<text x="49.3" y="110.1">A6</text>
<text x="67.8" y="110.1">D6</text>
<text x="67.8" y="112.6">D7</text>
<text x="49.3" y="117.7">A9</text>
<text x="49.3" y="115.2">A8</text>
<text x="66.7" y="117.7">CS0</text>
<text x="49.3" y="125.3">GND</text>
<text x="49.3" y="122.8">Vcc</text>
<text x="66.7" y="120.3">CS1</text>
<text x="66.7" y="122.8">CS2</text>
<text x="66.7" y="125.3">CS3</text>
</g>
</svg>
